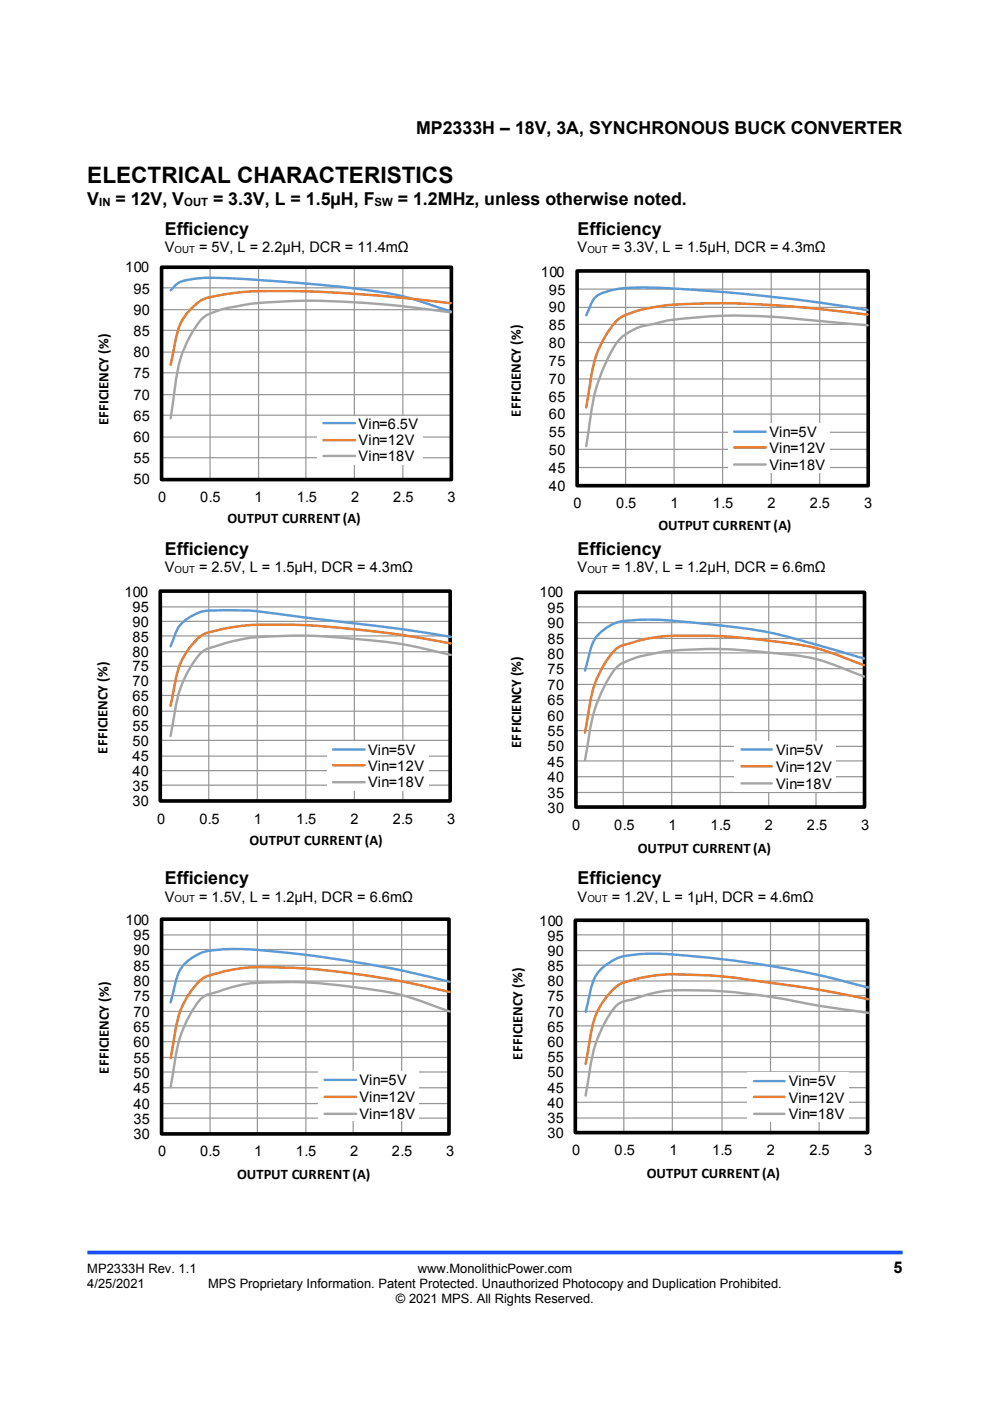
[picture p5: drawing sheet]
<svg xmlns="http://www.w3.org/2000/svg" width="210mm" height="297mm" viewBox="0 0 210 297" stroke-linecap="round" stroke-linejoin="round" font-family="sans-serif">
<path d="M18.5 265.6h173" fill="none" stroke="#1c4eff" stroke-width=".77" stroke-linecap="butt"/>
<g fill="none" stroke="#969696" stroke-width=".26">
<path d="M34.3 56.7h61.4v45M44.6 56.7v45M54.8 56.7v45M64.9 56.7v45M75.2 56.7v45M85.4 56.7v45M34.3 79h61.4M34.3 74.7h61.4M34.3 70h61.4M34.3 65.7h61.4M34.3 61h61.4M34.3 97h61.4"/>
<path d="M34.3 92.7h61.4M34.3 88h61.4M34.3 83.7h61.4"/>
</g>
<path d="M34.3 56.7h61.4v45h-61.4z" fill="none" stroke="#000" stroke-width=".77" stroke-linecap="butt"/>
<path d="M34.3 101.7h61.4" fill="none" stroke="#000" stroke-width=".26"/>
<path d="M36.2 61.6a5.3 5.3 0 0 1 4.3-2.4 70.5 70.5 0 0 1 13.3 .1l11.1 .8a160.6 160.6 0 0 1 21.5 3l9.2 2.9" fill="none" stroke="#5b9bd5" stroke-width=".51"/>
<path d="M95.6 64.3l-10.2-1.2-8.2-.7a181.8 181.8 0 0 0-26.7-.4l-3.5 .5a12.5 12.5 0 0 0-4.7 1.4 12 12 0 0 0-5.1 8.4l-1 5.1" fill="none" stroke="#ed7d31" stroke-width=".51"/>
<path d="M95.6 66.2l-1-.1a190 190 0 0 0-35.2-2.1 51.8 51.8 0 0 0-13.5 2 6.5 6.5 0 0 0-4.4 3.3 27.5 27.5 0 0 0-4.5 13.4l-.8 6" fill="none" stroke="#a5a5a5" stroke-width=".51"/>
<path d="M67.3 88.2h22.4v10.3h-22.4z" fill="#fff"/>
<path d="M184 65.7l-10.3-1.6-12.3-1.4-9.3-.9-11.9-.8a44.4 44.4 0 0 0-10.3 .5 5.5 5.5 0 0 0-4.5 2.9l-1.1 2.4M68.6 89.7h6.7" fill="none" stroke="#5b9bd5" stroke-width=".51"/>
<path d="M184 66.7l-15.4-1.7a147 147 0 0 0-28.9 0l-3.9 .7a15.6 15.6 0 0 0-4.7 2 22.6 22.6 0 0 0-5.9 13.5l-.9 5.2M68.6 93.3h6.7" fill="none" stroke="#ed7d31" stroke-width=".51"/>
<path d="M184 69l-9.2-.9a132.3 132.3 0 0 0-28.3-.7 56.1 56.1 0 0 0-11.3 2.1 9.9 9.9 0 0 0-6 5.9 41.1 41.1 0 0 0-4.4 15.8l-.5 3.4M68.6 96.7h6.7" fill="none" stroke="#a5a5a5" stroke-width=".51"/>
<g fill="none" stroke="#969696" stroke-width=".26">
<path d="M122.4 57.4h61.8l-.1 45.6M132.7 57.4v45.6M143 57.4v45.6M153.3 57.4v45.6M163.6 57.4v45.6M173.9 57.4v45.6M122.4 76.5h61.8M122.4 72.6h61.8M122.4 68.8h61.8M122.4 65.2h61.8M122.4 61.3h61.8M122.4 99.1h61.8"/>
<path d="M122.4 95.3h61.8M122.4 91.7h61.8M122.4 87.8h61.8M122.4 83.9h61.8M122.4 80.3h61.8"/>
</g>
<path d="M122.4 57.4h61.7v45.6h-61.7z" fill="none" stroke="#000" stroke-width=".77" stroke-linecap="butt"/>
<path d="M122.4 103h61.8" fill="none" stroke="#000" stroke-width=".26"/>
<path d="M154.4 89.7h21.6v10.6h-21.6z" fill="#fff"/>
<path d="M155.7 91.5h6.7M95.6 135l-12.3-1.9-17.4-2a147.6 147.6 0 0 0-14.9-1.7h-4a11.1 11.1 0 0 0-6.5 1.3 7.2 7.2 0 0 0-3.8 5l-.5 1.3" fill="none" stroke="#5b9bd5" stroke-width=".51"/>
<path d="M155.7 94.9h6.7M95.6 136.4a217.1 217.1 0 0 0-36.2-4 47 47 0 0 0-15.9 1.9 14.8 14.8 0 0 0-6.4 10.6l-.9 4.7" fill="none" stroke="#ed7d31" stroke-width=".51"/>
<path d="M155.7 98.5h6.7M95.6 138.9a108.2 108.2 0 0 0-23.5-3.7 96.6 96.6 0 0 0-20.6 .3l-5.1 1.3a6.9 6.9 0 0 0-5 3.1 26.3 26.3 0 0 0-4.7 13l-.5 3.2" fill="none" stroke="#a5a5a5" stroke-width=".51"/>
<g fill="none" stroke="#969696" stroke-width=".26">
<path d="M34 138.2h61.5M34 134.8h61.5M34 131.7h61.5M34 128.7h61.5M34 125.3h61.5v44.5M44.3 125.3v44.5M54.6 125.3v44.5M64.9 125.3v44.5M75.2 125.3v44.5M85.4 125.3v44.5M34 157h61.5M34 153.9h61.5"/>
<path d="M34 150.8h61.5M34 147.4h61.5M34 144.4h61.5M34 141.3h61.5M34 166.5h61.5M34 163.4h61.5M34 160.3h61.5"/>
</g>
<path d="M34 125.3h61.5v44.5h-61.5z" fill="none" stroke="#000" stroke-width=".77" stroke-linecap="butt"/>
<path d="M34 169.8h61.5" fill="none" stroke="#000" stroke-width=".26"/>
<path d="M69.4 157.1h21.6v10.5h-21.6z" fill="#fff"/>
<path d="M183.2 139.6l-5.1-1.5a131.8 131.8 0 0 0-21.4-5l-7.3-.9a77.6 77.6 0 0 0-15.1-.7 9.1 9.1 0 0 0-8.5 4.7l-.6 1.6-1.1 4.4M70.7 158.9h6.6" fill="none" stroke="#5b9bd5" stroke-width=".51"/>
<path d="M183.2 141l-2-.7a51.6 51.6 0 0 0-18.3-4.5 106 106 0 0 0-24-.7l-2.9 .6-1.7 .5a6.7 6.7 0 0 0-5 3 23.6 23.6 0 0 0-4.5 11.9l-.7 4.2M70.7 162.2h6.6" fill="none" stroke="#ed7d31" stroke-width=".51"/>
<path d="M183.2 143.4l-2-.8a43.7 43.7 0 0 0-17.3-4.2 90.1 90.1 0 0 0-24.6 0l-.9 .2a19.1 19.1 0 0 0-7 2.4 20.9 20.9 0 0 0-4.6 7.6 62.2 62.2 0 0 0-2.7 12.6M70.7 165.8h6.6" fill="none" stroke="#a5a5a5" stroke-width=".51"/>
<g fill="none" stroke="#969696" stroke-width=".26">
<path d="M122.2 138.4h61.2M122.2 135.4h61.2M122.2 132h61.2M122.2 128.7h61.2M122.2 125.6h61.2v45.5M132.2 125.6v45.5M142.5 125.6v45.5M152.8 125.6v45.5M163 125.6v45.5M173.1 125.6v45.5M122.2 158.2h61.2M122.2 154.9h61.2"/>
<path d="M122.2 151.6h61.2M122.2 148.5h61.2M122.2 145.1h61.2M122.2 141.8h61.2M122.2 168h61.2M122.2 164.7h61.2M122.2 161.3h61.2"/>
</g>
<path d="M122.2 125.6h61.2v45.5h-61.2z" fill="none" stroke="#000" stroke-width=".77" stroke-linecap="butt"/>
<path d="M122.2 171.1h61.2" fill="none" stroke="#000" stroke-width=".26"/>
<path d="M155.7 157.1h21.6v10.8h-21.6z" fill="#fff"/>
<path d="M157.3 158.9h6.4M95.4 208.2a235.2 235.2 0 0 0-45.5-7l-2.9 .1a10.5 10.5 0 0 0-7.4 2.6 8.8 8.8 0 0 0-2.6 5.3l-.8 3.3" fill="none" stroke="#5b9bd5" stroke-width=".51"/>
<path d="M157.3 162.5h6.4M95.4 210.3a172.2 172.2 0 0 0-40.1-5.2 33.9 33.9 0 0 0-11.8 2.1 16.4 16.4 0 0 0-6 9.9l-1.3 7.2" fill="none" stroke="#ed7d31" stroke-width=".51"/>
<path d="M157.3 166.1h6.4M95.4 214.5l-1.1-.4a63.4 63.4 0 0 0-20.3-5 87.4 87.4 0 0 0-22.6-.3l-2.7 .6-2.9 1a5.4 5.4 0 0 0-4.4 3 28.9 28.9 0 0 0-4.7 13.8l-.5 3.3" fill="none" stroke="#a5a5a5" stroke-width=".51"/>
<g fill="none" stroke="#969696" stroke-width=".26">
<path d="M34.3 198.2h60.9M34.3 194.9h60.9v45.5M44.6 194.9v45.5M54.6 194.9v45.5M64.9 194.9v45.5M74.9 194.9v45.5M85.2 194.9v45.5M34.3 217.5h60.9M34.3 214.4h60.9M34.3 211.1h60.9M34.3 208h60.9M34.3 204.7h60.9"/>
<path d="M34.3 201.3h60.9M34.3 237.1h60.9M34.3 234h60.9M34.3 230.6h60.9M34.3 227.3h60.9M34.3 224.2h60.9M34.3 220.9h60.9"/>
</g>
<path d="M34.3 194.9h60.9v45.5h-60.9z" fill="none" stroke="#000" stroke-width=".77" stroke-linecap="butt"/>
<path d="M34.3 240.4h60.9" fill="none" stroke="#000" stroke-width=".26"/>
<path d="M67.6 227.2h21.3v10.5h-21.3z" fill="#fff"/>
<path d="M184.1 209.4a203.9 203.9 0 0 0-46-7.2l-3 .1a10.3 10.3 0 0 0-9.1 5.4l-.6 1.6-1.2 5.2M68.9 229h6.6" fill="none" stroke="#5b9bd5" stroke-width=".51"/>
<path d="M184.1 211.9a339.6 339.6 0 0 0-33.1-5.1 58.3 58.3 0 0 0-13.5 .2l-1.8 .4a19.1 19.1 0 0 0-4.7 1.6 16.5 16.5 0 0 0-5.9 11.3l-.9 5.3M68.9 232.6h6.6" fill="none" stroke="#ed7d31" stroke-width=".51"/>
<path d="M184.1 214.7a263.4 263.4 0 0 1-20.7-3.4 96.8 96.8 0 0 0-23.3-1.1l-2.6 .6-3.5 1.1a5.1 5.1 0 0 0-4.5 2.8 30.2 30.2 0 0 0-4.7 14.2l-.6 3.4M68.9 236.2h6.6" fill="none" stroke="#a5a5a5" stroke-width=".51"/>
<g fill="none" stroke="#969696" stroke-width=".26">
<path d="M122 198.2h62M122 195.1h62v45M132.3 195.1v45M142.6 195.1v45M153.1 195.1v45M163.4 195.1v45M173.7 195.1v45M122 217.5h62M122 214.4h62M122 211.1h62M122 208h62M122 204.6h62"/>
<path d="M122 201.5h62M122 237h62M122 233.7h62M122 230.6h62M122 227.3h62M122 224.2h62M122 220.9h62"/>
</g>
<path d="M122 195.1h62v45h-62z" fill="none" stroke="#000" stroke-width=".77" stroke-linecap="butt"/>
<path d="M122 240.1h62" fill="none" stroke="#000" stroke-width=".26"/>
<path d="M158.4 227.4h21.6v10.6h-21.6z" fill="#fff"/>
<path d="M160 229.2h6.4" fill="none" stroke="#5b9bd5" stroke-width=".51"/>
<path d="M160 232.6h6.4" fill="none" stroke="#ed7d31" stroke-width=".51"/>
<path d="M160 236.2h6.4" fill="none" stroke="#a5a5a5" stroke-width=".51"/>
<text font-size="4.8" x="18.5" y="38.8">ELECTRICAL CHARACTERISTICS</text>
<g font-size="3.8">
<text x="88.3" y="28.5">MP2333H – 18V, 3A, SYNCHRONOUS BUCK CONVERTER</text>
<text x="18.5" y="43.4">V</text>
<text x="24.5" y="43.4">= 12V, V</text>
<text x="45.2" y="43.4">= 3.3V, L = 1.5µH, F</text>
<text x="84.4" y="43.4">= 1.2MHz, unless otherwise noted.</text>
<text x="35" y="49.8">Efficiency</text>
<text x="122.5" y="49.8">Efficiency</text>
<text x="35" y="117.7">Efficiency</text>
<text x="122.5" y="117.7">Efficiency</text>
<text x="35" y="187.5">Efficiency</text>
<text x="122.5" y="187.5">Efficiency</text>
</g>
<text font-size="3.4" x="189.5" y="269.9">5</text>
<g font-size="3.1">
<text x="35" y="53.5">V</text>
<text x="42.2" y="53.5">= 5V, L = 2.2μH, DCR = 11.4mΩ</text>
<text x="122.5" y="53.5">V</text>
<text x="129.8" y="53.5">= 3.3V, L = 1.5μH, DCR = 4.3mΩ</text>
<text x="26.6" y="57.7">100</text>
<text x="114.7" y="58.7">100</text>
<text x="28.3" y="62.2">95</text>
<text x="116.4" y="62.5">95</text>
<text x="28.3" y="71.2">85</text>
<text x="28.3" y="66.7">90</text>
<text x="116.4" y="70">85</text>
<text x="116.4" y="66.3">90</text>
<text x="28.3" y="75.7">80</text>
<text x="116.4" y="77.6">75</text>
<text x="116.4" y="73.8">80</text>
<text x="28.3" y="80.2">75</text>
<text x="116.4" y="81.3">70</text>
<text x="28.3" y="89.2">65</text>
<text x="28.3" y="84.7">70</text>
<text x="110.5" y="88.3" transform="rotate(-90 110.5 88.3)">EFFICIENCY (%)</text>
<text x="116.4" y="88.9">60</text>
<text x="116.4" y="85.1">65</text>
<text x="23" y="90.2" transform="rotate(-90 23 90.2)">EFFICIENCY (%)</text>
<text x="28.3" y="93.7">60</text>
<text x="76.1" y="90.9">Vin=6.5V</text>
<text x="76.1" y="94.4">Vin=12V</text>
<text x="116.4" y="92.7">55</text>
<text x="163.2" y="92.6">Vin=5V</text>
<text x="28.3" y="98.2">55</text>
<text x="76.1" y="97.8">Vin=18V</text>
<text x="116.4" y="100.2">45</text>
<text x="116.4" y="96.5">50</text>
<text x="163.2" y="96.1">Vin=12V</text>
<text x="163.2" y="99.7">Vin=18V</text>
<text x="28.3" y="102.7">50</text>
<text x="33.5" y="106.4">0</text>
<text x="42.5" y="106.4">0.5</text>
<text x="54" y="106.4">1</text>
<text x="62.9" y="106.4">1.5</text>
<text x="74.5" y="106.4">2</text>
<text x="83.4" y="106.4">2.5</text>
<text x="94.9" y="106.4">3</text>
<text x="116.4" y="104">40</text>
<text x="121.7" y="107.7">0</text>
<text x="130.7" y="107.7">0.5</text>
<text x="142.2" y="107.7">1</text>
<text x="151.2" y="107.7">1.5</text>
<text x="162.8" y="107.7">2</text>
<text x="171.7" y="107.7">2.5</text>
<text x="183.3" y="107.7">3</text>
<text x="48.3" y="110.9">OUTPUT CURRENT(A)</text>
<text x="139.6" y="112.4">OUTPUT CURRENT(A)</text>
<text x="35" y="121.3">V</text>
<text x="42.2" y="121.3">= 2.5V, L = 1.5μH, DCR = 4.3mΩ</text>
<text x="122.5" y="121.3">V</text>
<text x="129.8" y="121.3">= 1.8V, L = 1.2μH, DCR = 6.6mΩ</text>
<text x="26.4" y="126.5">100</text>
<text x="28.1" y="129.7">95</text>
<text x="114.4" y="126.6">100</text>
<text x="116.1" y="129.9">95</text>
<text x="28.1" y="136">85</text>
<text x="28.1" y="132.9">90</text>
<text x="116.1" y="136.4">85</text>
<text x="116.1" y="133.2">90</text>
<text x="28.1" y="142.4">75</text>
<text x="28.1" y="139.2">80</text>
<text x="116.1" y="143">75</text>
<text x="116.1" y="139.7">80</text>
<text x="28.1" y="148.7">65</text>
<text x="28.1" y="145.5">70</text>
<text x="116.1" y="149.5">65</text>
<text x="116.1" y="146.2">70</text>
<text x="28.1" y="155.1">55</text>
<text x="28.1" y="151.9">60</text>
<text x="116.1" y="152.8">60</text>
<text x="22.8" y="159.8" transform="rotate(-90 22.8 159.8)">EFFICIENCY (%)</text>
<text x="28.1" y="161.4">45</text>
<text x="28.1" y="158.2">50</text>
<text x="78.1" y="160">Vin=5V</text>
<text x="110.5" y="158.6" transform="rotate(-90 110.5 158.6)">EFFICIENCY (%)</text>
<text x="116.1" y="159.3">50</text>
<text x="116.1" y="156">55</text>
<text x="164.6" y="160.1">Vin=5V</text>
<text x="28.1" y="167.7">35</text>
<text x="28.1" y="164.6">40</text>
<text x="78.1" y="163.5">Vin=12V</text>
<text x="78.1" y="166.9">Vin=18V</text>
<text x="116.1" y="165.8">40</text>
<text x="116.1" y="162.6">45</text>
<text x="164.6" y="163.7">Vin=12V</text>
<text x="164.6" y="167.2">Vin=18V</text>
<text x="28.1" y="170.9">30</text>
<text x="116.1" y="172.4">30</text>
<text x="116.1" y="169.1">35</text>
<text x="33.3" y="174.6">0</text>
<text x="42.3" y="174.6">0.5</text>
<text x="52.9" y="179.1">OUTPUT CURRENT (A)</text>
<text x="53.8" y="174.6">1</text>
<text x="62.8" y="174.6">1.5</text>
<text x="74.3" y="174.6">2</text>
<text x="83.3" y="174.6">2.5</text>
<text x="94.8" y="174.6">3</text>
<text x="121.4" y="176">0</text>
<text x="130.3" y="176">0.5</text>
<text x="141.8" y="176">1</text>
<text x="150.7" y="176">1.5</text>
<text x="162.2" y="176">2</text>
<text x="171.2" y="176">2.5</text>
<text x="182.7" y="176">3</text>
<text x="135.3" y="180.8">OUTPUT CURRENT (A)</text>
<text x="35" y="191.2">V</text>
<text x="42.2" y="191.2">= 1.5V, L = 1.2μH, DCR = 6.6mΩ</text>
<text x="122.5" y="191.2">V</text>
<text x="129.8" y="191.2">= 1.2V, L = 1μH, DCR = 4.6mΩ</text>
<text x="26.6" y="196">100</text>
<text x="114.4" y="196.2">100</text>
<text x="28.3" y="202.5">90</text>
<text x="28.3" y="199.3">95</text>
<text x="116.1" y="202.7">90</text>
<text x="116.1" y="199.5">95</text>
<text x="28.3" y="209">80</text>
<text x="28.3" y="205.8">85</text>
<text x="116.1" y="209.1">80</text>
<text x="116.1" y="205.9">85</text>
<text x="28.3" y="215.5">70</text>
<text x="28.3" y="212.3">75</text>
<text x="116.1" y="215.6">70</text>
<text x="116.1" y="212.3">75</text>
<text x="28.3" y="218.8">65</text>
<text x="116.1" y="222">60</text>
<text x="116.1" y="218.8">65</text>
<text x="23.1" y="227.6" transform="rotate(-90 23.1 227.6)">EFFICIENCY (%)</text>
<text x="28.3" y="225.3">55</text>
<text x="28.3" y="222">60</text>
<text x="110.8" y="224.7" transform="rotate(-90 110.8 224.7)">EFFICIENCY (%)</text>
<text x="116.1" y="225.2">55</text>
<text x="28.3" y="231.8">45</text>
<text x="28.3" y="228.5">50</text>
<text x="76.3" y="230.1">Vin=5V</text>
<text x="76.3" y="233.7">Vin=12V</text>
<text x="116.1" y="231.6">45</text>
<text x="116.1" y="228.4">50</text>
<text x="167.3" y="230.3">Vin=5V</text>
<text x="167.3" y="233.8">Vin=12V</text>
<text x="28.3" y="238.3">35</text>
<text x="28.3" y="235">40</text>
<text x="76.3" y="237.2">Vin=18V</text>
<text x="116.1" y="238.1">35</text>
<text x="116.1" y="234.9">40</text>
<text x="167.3" y="237.3">Vin=18V</text>
<text x="28.3" y="241.5">30</text>
<text x="33.5" y="245.2">0</text>
<text x="42.4" y="245.2">0.5</text>
<text x="53.9" y="245.2">1</text>
<text x="62.8" y="245.2">1.5</text>
<text x="74.3" y="245.2">2</text>
<text x="83.1" y="245.2">2.5</text>
<text x="94.6" y="245.2">3</text>
<text x="116.1" y="241.3">30</text>
<text x="121.3" y="245">0</text>
<text x="130.4" y="245">0.5</text>
<text x="142" y="245">1</text>
<text x="151" y="245">1.5</text>
<text x="162.6" y="245">2</text>
<text x="171.7" y="245">2.5</text>
<text x="183.3" y="245">3</text>
<text x="50.3" y="249.9">OUTPUT CURRENT(A)</text>
<text x="137.2" y="249.7">OUTPUT CURRENT (A)</text>
</g>
<g font-size="2.7">
<text x="18.5" y="269.9">MP2333H Rev. 1.1</text>
<text x="88.6" y="269.9">www.MonolithicPower.com</text>
<text x="18.5" y="273.2">4/25/2021</text>
<text x="44.1" y="273.2">MPS Proprietary Information. Patent Protected. Unauthorized Photocopy and Duplication Prohibited.</text>
<text x="84" y="276.3">© 2021 MPS. All Rights Reserved.</text>
</g>
<g font-size="2.4">
<text x="21" y="43.8">IN</text>
<text x="39.1" y="43.8">OUT</text>
<text x="79.5" y="43.8">SW</text>
</g>
<g font-size="2.1">
<text x="37" y="53.6">OUT</text>
<text x="124.6" y="53.6">OUT</text>
<text x="37" y="121.5">OUT</text>
<text x="124.6" y="121.5">OUT</text>
<text x="37" y="191.3">OUT</text>
<text x="124.6" y="191.3">OUT</text>
</g>
</svg>
